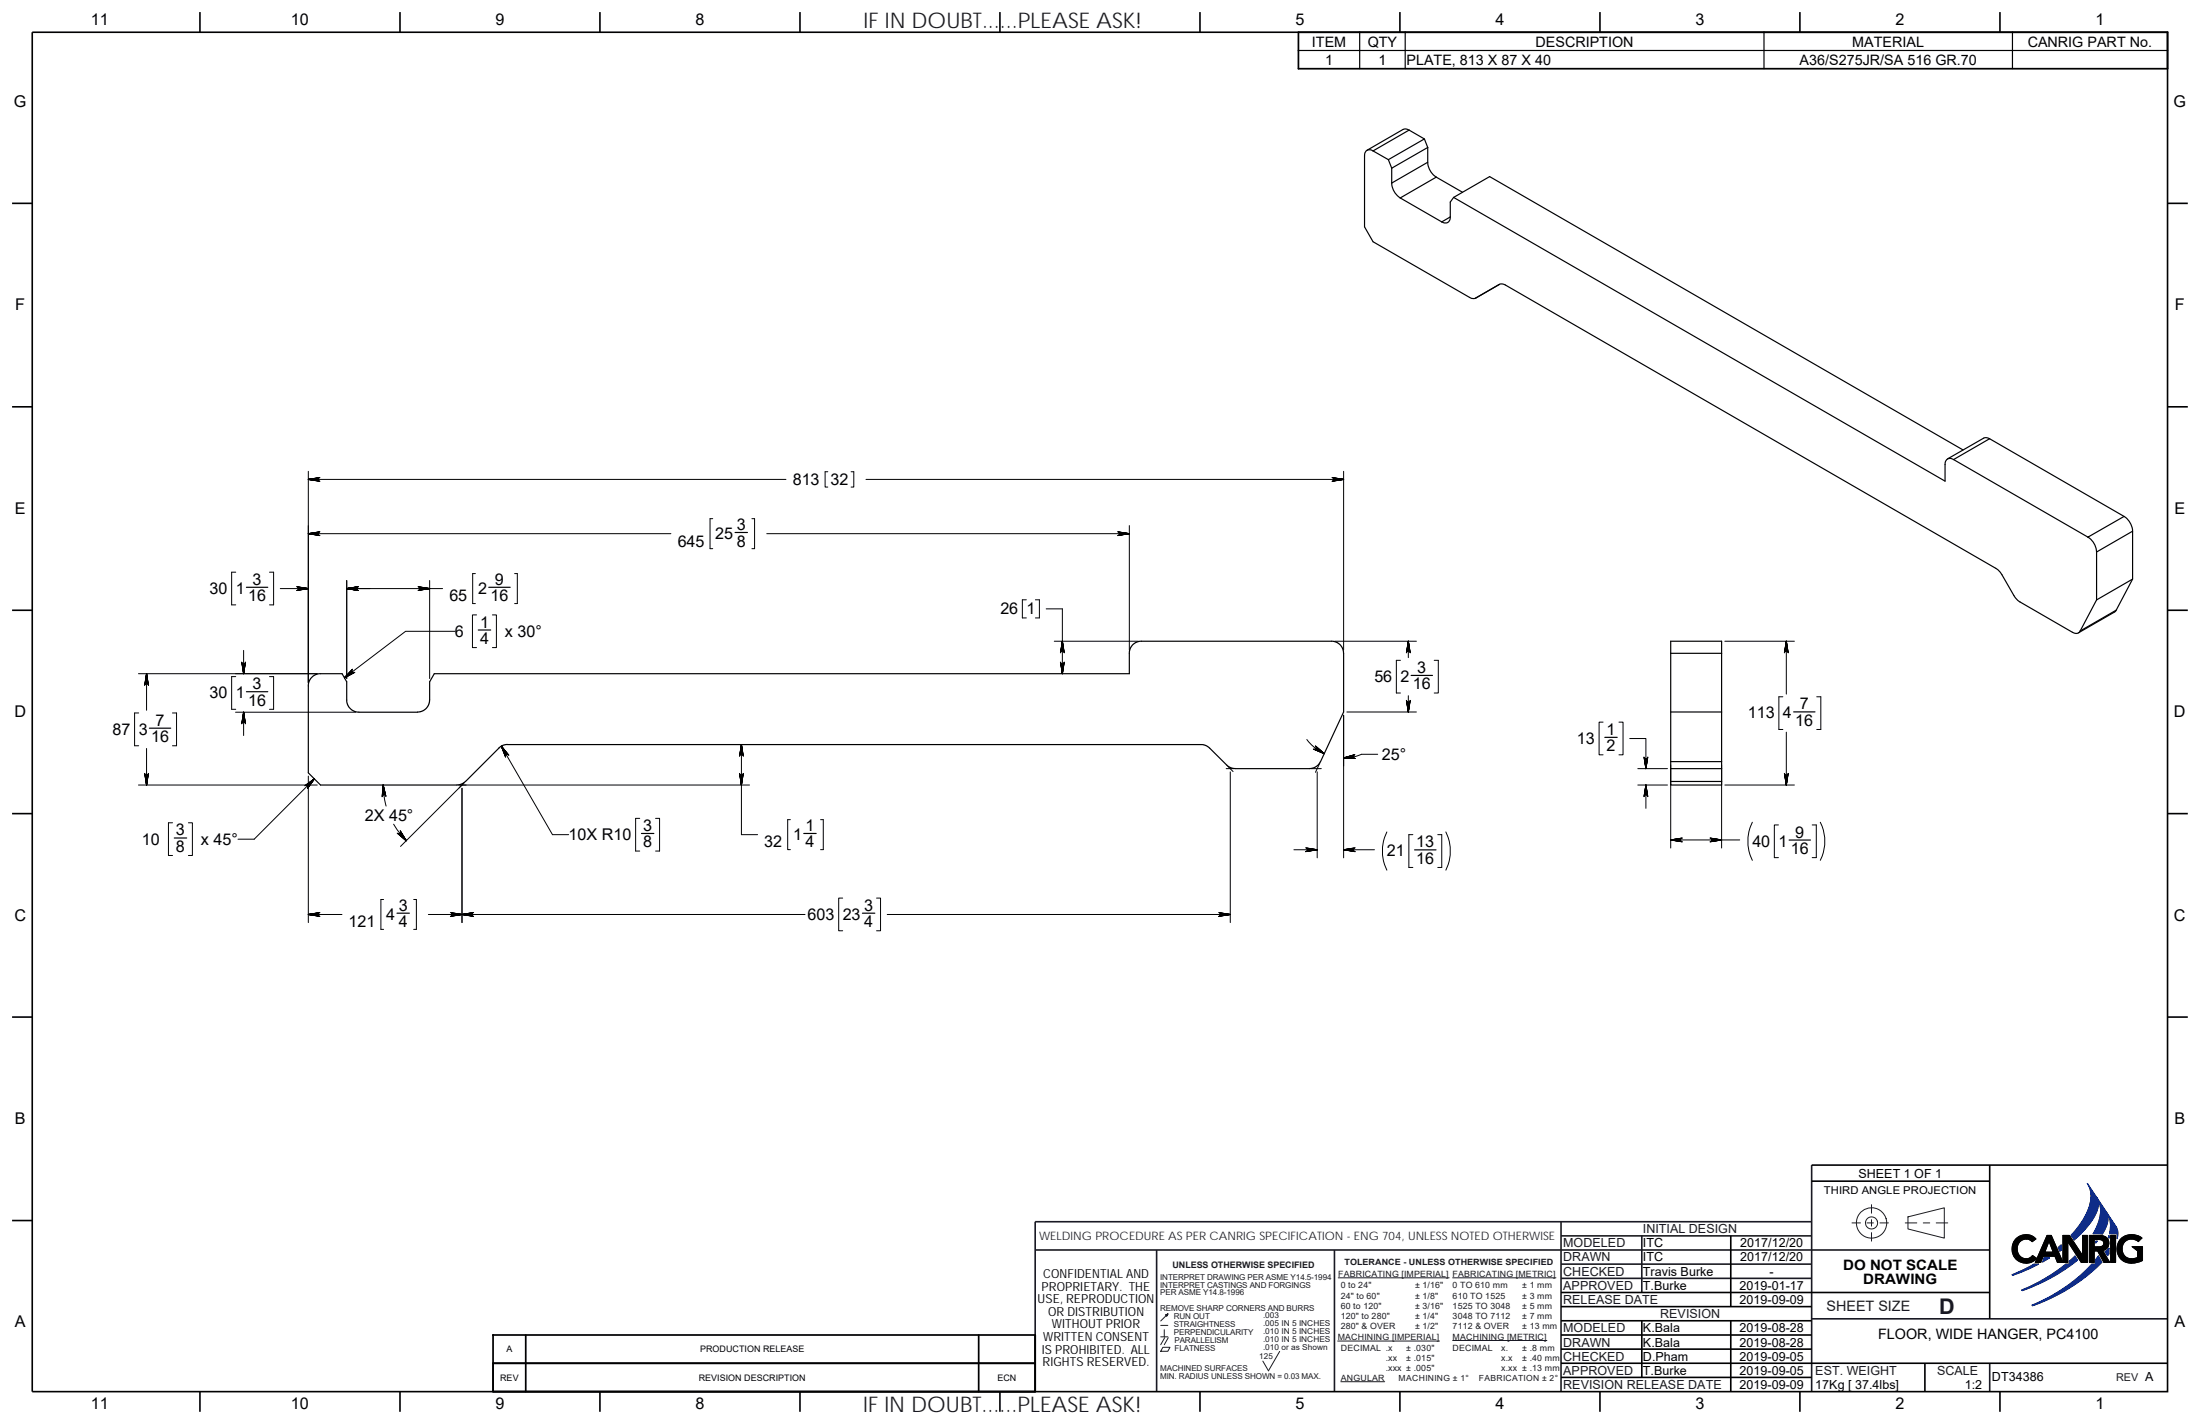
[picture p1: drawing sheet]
<svg xmlns="http://www.w3.org/2000/svg" width="432mm" height="279mm" viewBox="0 0 432 279" stroke-linecap="round" stroke-linejoin="round" font-family="sans-serif">
<path d="M306.4 239.7v33.3M355.6 239.7h-152.4v33.3M355.6 228.6v44.4M203.2 245.3h187.3M227 245.3v27.7M261.9 245.3v27.7M306.4 248h49.2M306.4 242.5h49.2M306.4 250.8h49.2M322.2 242.5v11.1M355.6 258.8h69.8M390.5 267.5v5.5" fill="none" stroke="#191924" stroke-width=".32"/>
<g fill="none" stroke="#000" stroke-width=".32">
<path d="M6.3 6.3h419.1v266.7h-419.1zM39.2 2.4v3.9M78.5 2.4v3.9M117.8 2.4v3.9M157 2.4v3.9M196.3 2.4v3.9M235.5 2.4v3.9M274.8 2.4v3.9M314 2.4v3.9M353.3 2.4v3.9M392.5 2.4v3.9M2.4 39.9h3.9"/>
<path d="M425.4 39.9h4M2.4 79.8h3.9M425.4 79.8h4M2.4 119.7h3.9M425.4 119.7h4M6.3 139.7h.1M425.4 139.7h.1M2.4 159.6h3.9M425.4 159.6h4M2.4 199.6h3.9M425.4 199.6h4M2.4 239.5h3.9"/>
<path d="M355.6 228.6h69.8M355.6 231.8h34.9M390.5 228.6v30.2M425.4 239.5h4M306.4 253.6h84.1M306.4 256.4h49.2M306.4 259.1h49.2M322.2 259.1v11.2M339.7 242.5v13.9M339.7 259.1v13.9M39.2 273v4M78.5 273v4"/>
<path d="M117.8 273v4M157 273v4M196.3 273v4M235.5 273v4M274.8 273v4M306.4 270.3h49.2M306.4 267.5h119M306.4 261.9h49.2M306.4 264.7h49.2M314 273v4M353.3 273v4M377.8 267.5v5.5"/>
<path d="M392.5 273v4"/>
</g>
<g fill="none" stroke="#191924" stroke-width=".2">
<path d="M363.5 239.9h1.7M366.4 239.9h1.3M367.3 236.4v1.6M367.3 239.3v1.3M369 239.9h1.6M374 239.9h2.2M374.5 238.8l7.1-1.8v5.9l-7.1-1.8zM377.5 239.9h1.3M380 239.9h2.3M229.2 257.8l-1.4 1.4M262.7 250.7h21.7M285.1 250.7h20.3"/>
<path d="M367.3 241.9v1.6M227.8 260.1h1.4M227.8 262.3h1.4M228.2 264.4h1.4l-.4 .7h-1.4zM228.5 260.9v1.4M228.6 262.5l-.8 1.3M229.3 262.5l-.8 1.3M251.2 265.2l-2.2 3.8-1.1-1.9M262.6 263.1h19.9M263.2 271.1h8.6M285.1 263h18.5"/>
<circle cx="367.3" cy="240" r="1.19"/>
<circle cx="367.3" cy="240" r="2.98"/>
</g>
<g fill="#191924" stroke="#191924" stroke-width=".2">
<path d="M228.7 258l.5-.2z" fill-rule="evenodd"/>
<path d="M228.9 258l.3-.2z" fill-rule="evenodd"/>
<path d="M228.9 258.1l.3-.3-.2 .3z" fill-rule="evenodd"/>
<path d="M229.2 257.8l-.2 .5z" fill-rule="evenodd"/>
</g>
<path d="M409.7 232.2l1.8 2.7 .3 .7a4.5 4.5 0 0 1-1.1 3.7l-1.3 1.7-2.3 2.3-.6-.9a13.7 13.7 0 0 0 3.9-7.3 4.5 4.5 0 0 0-.7-2.9zM411.5 234.9l1.9 2.8a4 4 0 0 1-.8 4.4h-1.8a7.6 7.6 0 0 0 1.1-6.4zM413.5 238l1.9 2.7a2.77 2.77 0 0 1 .1 2.3v-.9h-1.5a5.2 5.2 0 0 0-.5-4.1zM394.9 250.1l4.3-2.1h.9l-3.3 1.6-1.8 .6zM396.8 253.1a35.2 35.2 0 0 0 8.7-5.1h.6v-.6l1.2-1 .5 .8a36.6 36.6 0 0 1-10.9 6zM398.8 256.1a32.9 32.9 0 0 0 11.8-8.1h.7a1.97 1.97 0 0 1 .6-1.6l.6 1.3a35.8 35.8 0 0 1-13.6 8.5zM401.2 246.8h1.1l-1.4 .8zM404 244.8l.6-.5v1l-.3 .2zM411.3 243.5h.3l-.3 .4zM413.2 245.6l.7-.7v1.1l-.2 .4zM413.9 242.4v.5l-.1-.1z" fill="none" stroke="#0d2b88" stroke-width=".2"/>
<g fill="#0d2b88" stroke="#0d2b88" stroke-width=".2">
<path d="M394.9 250.1l4.3-2.1h.9l-4.1 1.9-1 .3z" fill-rule="evenodd"/>
<path d="M401.2 246.8h1.1l-1.4 .8z" fill-rule="evenodd"/>
<path d="M404.1 244.6l.5-.3v1l-.3 .2-.3-.7z" fill-rule="evenodd"/>
<path d="M409.7 232.2l1.9 2.8a3.5 3.5 0 0 1-.5 3.7l-1.9 2.5-2.1 2.1-.6-.9a13.9 13.9 0 0 0 3.9-7.2 4.5 4.5 0 0 0-.7-3z" fill-rule="evenodd"/>
<path d="M411.6 235l1.8 2.7a4.2 4.2 0 0 1-.8 4.4h-1.8a7.7 7.7 0 0 0 1.2-6.3z" fill-rule="evenodd"/>
<path d="M413.5 238l1.8 2.7a2.99 2.99 0 0 1 .2 2.3v-.9h-1.5a5.1 5.1 0 0 0-.5-4.1z" fill-rule="evenodd"/>
<path d="M411.3 243.5h.3l-.3 .4z" fill-rule="evenodd"/>
<path d="M413.9 242.4v.5l-.1-.1z" fill-rule="evenodd"/>
<path d="M413.2 245.6l.7-.7v1.1l-.2 .4z" fill-rule="evenodd"/>
<path d="M396.8 253.1l2.3-1 2.5-1.4 3.9-2.7h.6v-.6l1.2-1 .5 .8a37 37 0 0 1-10.9 6z" fill-rule="evenodd"/>
<path d="M398.8 256.1l2.6-1.2 2.3-1.3a27.7 27.7 0 0 0 5.4-4l1.5-1.6h.7v-.9l.6-.7 .6 1.3a35.8 35.8 0 0 1-13.6 8.5z" fill-rule="evenodd"/>
</g>
<g fill="none" stroke="#000" stroke-width=".2">
<path d="M60.5 94.1h93.8M60.5 92.5v41.4M162.5 92.6h-.6v3h.6M167 92.6h.6v3h-.6M170 94.1h93.7M263.7 92.5v35.1M46.3 112.3h-.8v6.4h.8M52.9 112.3h.8v6.4h-.8M55 115.5h5.5M60.5 104.7h71.2M68.1 115.5h18.8M68.1 113.9v19.2"/>
<path d="M84.3 113.9v19.2M93.3 112.5h-.5v5.9h.5M101 112.5h.5v5.9h-.5M139.9 101.8h-.5v5.9h.5M147.6 101.8h.5v5.9h-.5M150.5 104.7h71.2M201.4 117.7h-.7v3.5h.7M203.2 117.7h.8v3.5h-.8M205.3 119.5h3.2v12.7M221.7 103.1v24.5M27.2 132.2h35.1M27.2 139.9h-.8v6.4h.8"/>
<path d="M28.8 132.2v7.2M33.8 139.9h.8v6.4h-.8M46.2 139.7h23.6M46.3 132.8h-.8v6.4h.8M47.8 139.7v4.6M47.8 127.6v4.6M52.9 132.8h.8v6.4h-.8M89.3 123.9h-9.7l-12 9.1M93.5 120.6h-.8v6.5h.8M96.6 120.6h.8v6.5h-.8M206.9 125.8h16.5M262 125.8h16"/>
<path d="M264.4 139.7h13.6M274.9 129.6h-.8v6.4h.8M276.4 136.5v3.2M276.4 125.8v3.2M281.5 129.6h.8v6.4h-.8M338.5 125.8h13.7M349.9 136.7h-.8v6.4h.8M350.6 125.8v10.4M356.6 136.7h.8v6.4h-.8M27.2 154h35.1M28.8 146.9v7.1M60.5 152.3v28.7"/>
<path d="M61.7 152.8l-11.8 11.9h-3.2M75.2 154l.2 2.1 .4 2.1M90 154h57.1M90.7 154.7v26.3M90.9 153.8l-12.3 12.3M91.1 153.5l-1 1.1M98.4 146.4l10 17.4h3.2M145.5 146.1v17.7h3.2M240.7 150.8h1.4M241 150.3l1 1.1M241.5 151.4v29.6M256.5 145.1a8.8 8.8 0 0 0 3.4 2.8"/>
<path d="M257.3 150.8h2M258.5 151.4v16.9M259 149.7l-.8 1.8M263.7 140.3v28M270.4 148h-3.2l-1.4 .5-2.1 .2M314.6 141.7h-.7v6.4h.7M317.8 141.7h.8v6.4h-.8M319.9 144.9h3.1v5.9M321.5 154h5.8M321.5 150.8h5.8M323 154v4.6M327.9 150.1v16.3"/>
<path d="M337.9 150.1v16.3M338.5 154h13.7M350.6 143.7v10.3M33.9 161.4h-.8v6.5h.8M37 161.4h.8v6.5h-.8M60.5 179.4h6.6M75.3 176.5h-.5v5.9h.5M77.3 161.7l1.1 1.7 1.3 1.6M81.2 176.5h.5v5.9h-.5M84.1 179.4h73.9M125.6 160.6h-.8v6.4h.8M128.7 160.6h.8v6.4h-.8"/>
<path d="M155.1 160.8h-.5v5.9h.5M161.1 160.8h.5v5.9h-.5M165.4 176.2h-.8v6.4h.8M172 176.2h.8v6.4h-.8M174.1 179.4h67.4M254 166.7h4.5M263.7 166.7h6.1M272.2 163.2a8.4 8.4 0 0 0 0 7.5M277.3 163.8h-.8v6.4h.8M282.2 163.8h.8v6.4h-.8M283.8 163.2a8.4 8.4 0 0 1 0 7.5M327.9 164.8h13.6"/>
<path d="M343.9 161.3a8.4 8.4 0 0 0 0 7.5M349.1 161.9h-.8v6.4h.8M355.7 161.9h.8v6.4h-.8M357.3 161.3a8.2 8.2 0 0 1 0 7.5M395.5 243.3a2.95 2.95 0 0 1 2.9-1l.6 .3 .6 .5-.7 .5-.7-.4h-.9l-.6 .2-.5 .5a2.2 2.2 0 0 0 0 2.3l.5 .5 .6 .3 1-.1 .6-.6 .8 .6a2.72 2.72 0 0 1-3.1 .7 2.72 2.72 0 0 1-1.7-2.6l.1-.7zM401.8 242.4h.8l2.3 5.3v-5.3h1.3l2.5 3.9v-3.9h1v5.3h-1.2l-2.6-4.1-.1 4.1h-2l-.5-1.2h-2.3l-.5 1.2h-1zM402.2 243.5l.8 2.2h-1.7zM410.1 242.4h2.5l.6 .2 .4 .4 .3 .6-.1 1-.5 .5-.6 .3 1.4 2.3h-1.2l-1.2-2.3h-.7v2.3h-.9zM411 243.2l1.6 .2 .3 .4-.1 .5-.6 .3h-1.2zM415.2 242.4h-.9v5.3h.9M415.2 242.4v5.3M419.7 243.6a2.01 2.01 0 0 0-2.1-.4l-.7 .6a2.14 2.14 0 0 0 0 2.5l.5 .4 .5 .3h.8l.8-.3 .1-1.3-1.1-.8h2"/>
<path d="M420.4 242.9a2.93 2.93 0 0 0-3.7-.2 2.93 2.93 0 0 0-.9 3.6l.7 1a2.66 2.66 0 0 0 1.9 .5l1.3-.1 .8-.4"/>
</g>
<g fill="#000" stroke="#000" stroke-width=".2">
<path d="M88.4 179l2.3 .4zM239.2 179l2.3 .4zM256.2 166.3l2.3 .4zM263.7 166.7l2.3-.4z"/>
<path d="M60.5 94.1l2.3-.4z" fill-rule="evenodd"/>
<path d="M60.5 94.1l2.2-.4z" fill-rule="evenodd"/>
<path d="M60.5 94.1l2.1-.3z" fill-rule="evenodd"/>
<path d="M60.5 94.1l2-.2-.1 .1z" fill-rule="evenodd"/>
<path d="M60.5 94.1l1.9-.1v.1z" fill-rule="evenodd"/>
<path d="M60.5 94.1h1.9l.1 .2z" fill-rule="evenodd"/>
<path d="M60.5 94.1l2.1 .2z" fill-rule="evenodd"/>
<path d="M60.5 94.1l2.2 .3z" fill-rule="evenodd"/>
<path d="M60.5 94.1l2.3 .3z" fill-rule="evenodd"/>
<path d="M261.4 94.4l2.3-.3z" fill-rule="evenodd"/>
<path d="M261.6 94.4l2.1-.3z" fill-rule="evenodd"/>
<path d="M261.7 94.3l2-.2z" fill-rule="evenodd"/>
<path d="M261.8 94.1h1.9l-2 .2z" fill-rule="evenodd"/>
<path d="M261.8 94l1.9 .1h-1.9z" fill-rule="evenodd"/>
<path d="M261.7 93.9l2 .2-1.9-.1z" fill-rule="evenodd"/>
<path d="M261.7 93.8l2 .3z" fill-rule="evenodd"/>
<path d="M261.6 93.7l2.1 .4z" fill-rule="evenodd"/>
<path d="M261.4 93.7l2.3 .4z" fill-rule="evenodd"/>
<path d="M58.2 115.1l2.3 .4z" fill-rule="evenodd"/>
<path d="M58.4 115.1l2.1 .4z" fill-rule="evenodd"/>
<path d="M58.5 115.2l2 .3z" fill-rule="evenodd"/>
<path d="M58.5 115.3l2 .2-1.9-.1z" fill-rule="evenodd"/>
<path d="M58.6 115.4l1.9 .1h-1.9z" fill-rule="evenodd"/>
<path d="M58.6 115.5h1.9l-2 .2z" fill-rule="evenodd"/>
<path d="M58.5 115.7l2-.2-2 .3z" fill-rule="evenodd"/>
<path d="M58.4 115.8l2.1-.3z" fill-rule="evenodd"/>
<path d="M58.2 115.9l2.3-.4z" fill-rule="evenodd"/>
<path d="M60.5 104.7l2.3-.4z" fill-rule="evenodd"/>
<path d="M60.5 104.7l2.2-.3z" fill-rule="evenodd"/>
<path d="M60.5 104.7l2.1-.3z" fill-rule="evenodd"/>
<path d="M60.5 104.7l2-.2-.1 .1z" fill-rule="evenodd"/>
<path d="M60.5 104.7l1.9-.1v.2z" fill-rule="evenodd"/>
<path d="M60.5 104.7l1.9 .1 .1 .1z" fill-rule="evenodd"/>
<path d="M60.5 104.7l2.1 .3z" fill-rule="evenodd"/>
<path d="M60.5 104.7l2.2 .4z" fill-rule="evenodd"/>
<path d="M60.5 104.7l2.3 .4z" fill-rule="evenodd"/>
<path d="M68.1 115.5l2.2 .4z" fill-rule="evenodd"/>
<path d="M68.1 115.5l2.1 .3z" fill-rule="evenodd"/>
<path d="M68.1 115.5l2 .3z" fill-rule="evenodd"/>
<path d="M68.1 115.5h1.9v.2z" fill-rule="evenodd"/>
<path d="M68.1 115.5l1.9-.1v.1z" fill-rule="evenodd"/>
<path d="M68.1 115.5l1.9-.2v.1z" fill-rule="evenodd"/>
<path d="M68.1 115.5l2-.3z" fill-rule="evenodd"/>
<path d="M68.1 115.5l2.1-.4z" fill-rule="evenodd"/>
<path d="M68.1 115.5l2.2-.4z" fill-rule="evenodd"/>
<path d="M68.1 115.5l2.2-.4z" fill-rule="evenodd"/>
<path d="M68.1 115.5l2.1-.4z" fill-rule="evenodd"/>
<path d="M68.1 115.5l2-.3z" fill-rule="evenodd"/>
<path d="M68.1 115.5l1.9-.2v.1z" fill-rule="evenodd"/>
<path d="M68.1 115.5l1.9-.1v.1z" fill-rule="evenodd"/>
<path d="M68.1 115.5h1.9v.2z" fill-rule="evenodd"/>
<path d="M68.1 115.5l2 .3z" fill-rule="evenodd"/>
<path d="M68.1 115.5l2.1 .3z" fill-rule="evenodd"/>
<path d="M68.1 115.5l2.2 .4z" fill-rule="evenodd"/>
<path d="M82 115.9l2.3-.4z" fill-rule="evenodd"/>
<path d="M82.2 115.8l2.1-.3z" fill-rule="evenodd"/>
<path d="M82.4 115.7l1.9-.2-2 .3z" fill-rule="evenodd"/>
<path d="M82.4 115.5h1.9l-1.9 .2z" fill-rule="evenodd"/>
<path d="M82.4 115.4l1.9 .1h-1.9z" fill-rule="evenodd"/>
<path d="M82.4 115.3l1.9 .2-1.9-.1z" fill-rule="evenodd"/>
<path d="M82.3 115.2l2 .3z" fill-rule="evenodd"/>
<path d="M82.2 115.1l2.1 .4z" fill-rule="evenodd"/>
<path d="M82 115.1l2.3 .4z" fill-rule="evenodd"/>
<path d="M219.4 105.1l2.3-.4z" fill-rule="evenodd"/>
<path d="M219.5 105.1l2.2-.4z" fill-rule="evenodd"/>
<path d="M219.7 104.9l2-.2-2.1 .3z" fill-rule="evenodd"/>
<path d="M219.7 104.8l2-.1-2 .2z" fill-rule="evenodd"/>
<path d="M219.7 104.6l2 .1-2 .1z" fill-rule="evenodd"/>
<path d="M219.7 104.5l2 .2-2-.1z" fill-rule="evenodd"/>
<path d="M219.6 104.4l2.1 .3z" fill-rule="evenodd"/>
<path d="M219.5 104.4l2.2 .3z" fill-rule="evenodd"/>
<path d="M219.4 104.3l2.3 .4z" fill-rule="evenodd"/>
<path d="M28.8 132.2l.3 2.3z" fill-rule="evenodd"/>
<path d="M28.8 132.2l.3 2.1z" fill-rule="evenodd"/>
<path d="M28.8 132.2l.2 2z" fill-rule="evenodd"/>
<path d="M28.8 132.2l.2 2-.2-.1z" fill-rule="evenodd"/>
<path d="M28.8 132.2v1.9h-.1z" fill-rule="evenodd"/>
<path d="M28.8 132.2l-.1 1.9-.1 .1z" fill-rule="evenodd"/>
<path d="M28.8 132.2l-.3 2z" fill-rule="evenodd"/>
<path d="M28.8 132.2l-.4 2.1z" fill-rule="evenodd"/>
<path d="M28.8 132.2l-.4 2.3z" fill-rule="evenodd"/>
<path d="M47.8 139.7l-.4 2.3z" fill-rule="evenodd"/>
<path d="M47.8 139.7l-.3 2.2z" fill-rule="evenodd"/>
<path d="M47.8 139.7l-.3 2.1z" fill-rule="evenodd"/>
<path d="M47.8 139.7v2h-.2z" fill-rule="evenodd"/>
<path d="M47.8 139.7l.1 2h-.1z" fill-rule="evenodd"/>
<path d="M47.8 139.7l.2 2h-.1z" fill-rule="evenodd"/>
<path d="M47.8 139.7l.3 2.1z" fill-rule="evenodd"/>
<path d="M47.8 139.7l.4 2.2z" fill-rule="evenodd"/>
<path d="M47.8 139.7l.4 2.3z" fill-rule="evenodd"/>
<path d="M47.4 129.9l.4 2.3z" fill-rule="evenodd"/>
<path d="M47.5 130l.3 2.2z" fill-rule="evenodd"/>
<path d="M47.5 130.1l.3 2.1z" fill-rule="evenodd"/>
<path d="M47.6 130.2l.2 .1v1.9z" fill-rule="evenodd"/>
<path d="M47.8 130.3h.1l-.1 1.9z" fill-rule="evenodd"/>
<path d="M47.9 130.3l.1-.1-.2 2z" fill-rule="evenodd"/>
<path d="M48.1 130.1l-.3 2.1z" fill-rule="evenodd"/>
<path d="M48.2 130l-.4 2.2z" fill-rule="evenodd"/>
<path d="M48.2 129.9l-.4 2.3z" fill-rule="evenodd"/>
<path d="M69.2 131.3l-1.6 1.7z" fill-rule="evenodd"/>
<path d="M69.1 131.4l-1.5 1.6z" fill-rule="evenodd"/>
<path d="M69.1 131.5l-1.5 1.5z" fill-rule="evenodd"/>
<path d="M67.6 133l1.5-1.3z" fill-rule="evenodd"/>
<path d="M67.6 133l1.5-1.2 .1 .1z" fill-rule="evenodd"/>
<path d="M67.6 133l1.6-1.1h.1z" fill-rule="evenodd"/>
<path d="M67.6 133l1.7-1.1 .1 .1z" fill-rule="evenodd"/>
<path d="M67.6 133l1.9-1z" fill-rule="evenodd"/>
<path d="M67.6 133l2.1-1.1z" fill-rule="evenodd"/>
<path d="M208.5 125.8l-.4 2.3z" fill-rule="evenodd"/>
<path d="M208.5 125.8l-.3 2.2z" fill-rule="evenodd"/>
<path d="M208.5 125.8l-.3 2.1z" fill-rule="evenodd"/>
<path d="M208.5 125.8l-.1 1.9-.1 .1z" fill-rule="evenodd"/>
<path d="M208.5 125.8l.1 1.9h-.2z" fill-rule="evenodd"/>
<path d="M208.5 125.8l.2 2-.1-.1z" fill-rule="evenodd"/>
<path d="M208.5 125.8l.3 2.1z" fill-rule="evenodd"/>
<path d="M208.5 125.8l.4 2.2z" fill-rule="evenodd"/>
<path d="M208.5 125.8l.4 2.3z" fill-rule="evenodd"/>
<path d="M208.1 129.9l.4 2.3z" fill-rule="evenodd"/>
<path d="M208.2 130l.3 2.2z" fill-rule="evenodd"/>
<path d="M208.2 130.1l.3 2.1z" fill-rule="evenodd"/>
<path d="M208.3 130.2l.1 .1 .1 1.9z" fill-rule="evenodd"/>
<path d="M208.4 130.3h.2l-.1 1.9z" fill-rule="evenodd"/>
<path d="M208.6 130.3l.1-.1-.2 2z" fill-rule="evenodd"/>
<path d="M208.7 130.2l.1-.1-.3 2.1z" fill-rule="evenodd"/>
<path d="M208.9 130l-.4 2.2z" fill-rule="evenodd"/>
<path d="M208.9 129.9l-.4 2.3z" fill-rule="evenodd"/>
<path d="M276.4 125.8l-.4 2.3z" fill-rule="evenodd"/>
<path d="M276.4 125.8l-.3 2.2z" fill-rule="evenodd"/>
<path d="M276.4 125.8l-.3 2.1z" fill-rule="evenodd"/>
<path d="M276.4 125.8v1.9l-.2 .1z" fill-rule="evenodd"/>
<path d="M276.4 125.8l.1 1.9h-.1z" fill-rule="evenodd"/>
<path d="M276.4 125.8l.2 2-.1-.1z" fill-rule="evenodd"/>
<path d="M276.4 125.8l.3 2.1z" fill-rule="evenodd"/>
<path d="M276.4 125.8l.4 2.2z" fill-rule="evenodd"/>
<path d="M276.4 125.8l.4 2.3z" fill-rule="evenodd"/>
<path d="M276.8 137.4l-.4 2.3z" fill-rule="evenodd"/>
<path d="M276.8 137.5l-.4 2.2z" fill-rule="evenodd"/>
<path d="M276.7 137.6l-.3 2.1z" fill-rule="evenodd"/>
<path d="M276.5 137.8l.1-.1-.2 2z" fill-rule="evenodd"/>
<path d="M276.4 137.8h.1l-.1 1.9z" fill-rule="evenodd"/>
<path d="M276.2 137.7l.2 .1v1.9z" fill-rule="evenodd"/>
<path d="M276.1 137.6l.3 2.1z" fill-rule="evenodd"/>
<path d="M276.1 137.5l.3 2.2z" fill-rule="evenodd"/>
<path d="M276 137.4l.4 2.3z" fill-rule="evenodd"/>
<path d="M350.6 125.8l.4 2.3z" fill-rule="evenodd"/>
<path d="M350.6 125.8l.3 2.2z" fill-rule="evenodd"/>
<path d="M350.6 125.8l.3 2.1z" fill-rule="evenodd"/>
<path d="M350.6 125.8l.2 2-.1-.1z" fill-rule="evenodd"/>
<path d="M350.6 125.8l.1 1.9h-.2z" fill-rule="evenodd"/>
<path d="M350.6 125.8l-.1 1.9-.1 .1z" fill-rule="evenodd"/>
<path d="M350.6 125.8l-.3 2.1z" fill-rule="evenodd"/>
<path d="M350.6 125.8l-.3 2.2z" fill-rule="evenodd"/>
<path d="M350.6 125.8l-.4 2.3z" fill-rule="evenodd"/>
<path d="M28.4 151.7l.4 2.3z" fill-rule="evenodd"/>
<path d="M28.4 151.8l.4 2.2z" fill-rule="evenodd"/>
<path d="M28.5 152l.3 2z" fill-rule="evenodd"/>
<path d="M28.6 152l.1 .1 .1 1.9z" fill-rule="evenodd"/>
<path d="M28.7 152.1h.1v1.9z" fill-rule="evenodd"/>
<path d="M28.8 152.1l.2-.1-.2 2z" fill-rule="evenodd"/>
<path d="M29 152l-.2 2z" fill-rule="evenodd"/>
<path d="M29.1 151.8l-.3 2.2z" fill-rule="evenodd"/>
<path d="M29.1 151.7l-.3 2.3z" fill-rule="evenodd"/>
<path d="M59.8 154.2l1.9-1.4z" fill-rule="evenodd"/>
<path d="M59.9 154.1l1.8-1.3z" fill-rule="evenodd"/>
<path d="M60 154.1l1.7-1.3z" fill-rule="evenodd"/>
<path d="M60.2 154.1l1.5-1.3-1.4 1.4z" fill-rule="evenodd"/>
<path d="M60.3 154.2l1.4-1.4-1.3 1.4z" fill-rule="evenodd"/>
<path d="M61.7 152.8l-1.3 1.5v-.1z" fill-rule="evenodd"/>
<path d="M61.7 152.8l-1.2 1.7z" fill-rule="evenodd"/>
<path d="M61.7 152.8l-1.3 1.8z" fill-rule="evenodd"/>
<path d="M61.7 152.8l-1.3 1.9z" fill-rule="evenodd"/>
<path d="M75.2 154l.6 2.3z" fill-rule="evenodd"/>
<path d="M75.2 154l.5 2.1z" fill-rule="evenodd"/>
<path d="M75.2 154l.4 2z" fill-rule="evenodd"/>
<path d="M75.2 154l.3 2-.1-.1z" fill-rule="evenodd"/>
<path d="M75.2 154l.2 1.9-.1 .1z" fill-rule="evenodd"/>
<path d="M75.2 154l.1 2h-.1z" fill-rule="evenodd"/>
<path d="M75.2 154l-.1 2.1z" fill-rule="evenodd"/>
<path d="M75.2 154l-.2 2.2z" fill-rule="evenodd"/>
<path d="M75.2 154l-.2 2.3z" fill-rule="evenodd"/>
<path d="M98.4 146.4l1.5 1.8z" fill-rule="evenodd"/>
<path d="M98.4 146.4l1.4 1.7z" fill-rule="evenodd"/>
<path d="M98.4 146.4l1.3 1.6z" fill-rule="evenodd"/>
<path d="M98.4 146.4l1.1 1.6h-.1z" fill-rule="evenodd"/>
<path d="M98.4 146.4l1 1.6-.1 .1z" fill-rule="evenodd"/>
<path d="M98.4 146.4l.9 1.7v.1z" fill-rule="evenodd"/>
<path d="M98.4 146.4l.8 1.9z" fill-rule="evenodd"/>
<path d="M98.4 146.4l.8 2z" fill-rule="evenodd"/>
<path d="M98.4 146.4l.8 2.2z" fill-rule="evenodd"/>
<path d="M145.1 151.7l.4 2.3z" fill-rule="evenodd"/>
<path d="M145.2 151.8l.3 2.2z" fill-rule="evenodd"/>
<path d="M145.2 152l.3 2z" fill-rule="evenodd"/>
<path d="M145.3 152l.2 .1v1.9z" fill-rule="evenodd"/>
<path d="M145.5 152.1h.1l-.1 1.9z" fill-rule="evenodd"/>
<path d="M145.6 152.1l.1-.1-.2 2z" fill-rule="evenodd"/>
<path d="M145.7 152h.1l-.3 2z" fill-rule="evenodd"/>
<path d="M145.9 151.8l-.4 2.2z" fill-rule="evenodd"/>
<path d="M145.9 151.7l-.4 2.3z" fill-rule="evenodd"/>
<path d="M145.5 146.1l.4 2.3z" fill-rule="evenodd"/>
<path d="M145.5 146.1l.4 2.2z" fill-rule="evenodd"/>
<path d="M145.5 146.1l.3 2z" fill-rule="evenodd"/>
<path d="M145.5 146.1l.2 2-.1-.1z" fill-rule="evenodd"/>
<path d="M145.5 146.1l.1 1.9h-.1z" fill-rule="evenodd"/>
<path d="M145.5 146.1v1.9l-.2 .1z" fill-rule="evenodd"/>
<path d="M145.5 146.1l-.3 2z" fill-rule="evenodd"/>
<path d="M145.5 146.1l-.3 2.2z" fill-rule="evenodd"/>
<path d="M145.5 146.1l-.4 2.3z" fill-rule="evenodd"/>
<path d="M257.8 147l2.1 .9z" fill-rule="evenodd"/>
<path d="M257.9 147l2 .9z" fill-rule="evenodd"/>
<path d="M258 147l1.9 .9z" fill-rule="evenodd"/>
<path d="M258.1 147l.1-.1 1.7 1z" fill-rule="evenodd"/>
<path d="M258.3 146.8l1.6 1.1-1.7-1z" fill-rule="evenodd"/>
<path d="M258.3 146.7l1.6 1.2-1.6-1.1z" fill-rule="evenodd"/>
<path d="M258.3 146.6l1.6 1.3z" fill-rule="evenodd"/>
<path d="M258.3 146.4l1.6 1.5z" fill-rule="evenodd"/>
<path d="M258.2 146.3l1.7 1.6z" fill-rule="evenodd"/>
<path d="M263.7 148.7l2.2-.6z" fill-rule="evenodd"/>
<path d="M263.7 148.7l2.1-.6z" fill-rule="evenodd"/>
<path d="M263.7 148.7l2-.5z" fill-rule="evenodd"/>
<path d="M263.7 148.7l2-.4-.1 .1z" fill-rule="evenodd"/>
<path d="M263.7 148.7l1.9-.3v.1z" fill-rule="evenodd"/>
<path d="M263.7 148.7l1.9-.2 .1 .2z" fill-rule="evenodd"/>
<path d="M263.7 148.7h2.1z" fill-rule="evenodd"/>
<path d="M263.7 148.7l2.2 .1z" fill-rule="evenodd"/>
<path d="M263.7 148.7l2.3 .1z" fill-rule="evenodd"/>
<path d="M323 154l.4 2.3z" fill-rule="evenodd"/>
<path d="M323 154l.4 2.2z" fill-rule="evenodd"/>
<path d="M323 154l.3 2.1z" fill-rule="evenodd"/>
<path d="M323 154l.2 2h-.1z" fill-rule="evenodd"/>
<path d="M323 154l.1 2h-.1z" fill-rule="evenodd"/>
<path d="M323 154v2h-.1z" fill-rule="evenodd"/>
<path d="M323 154l-.2 2.1z" fill-rule="evenodd"/>
<path d="M323 154l-.3 2.2z" fill-rule="evenodd"/>
<path d="M323 154l-.3 2.3z" fill-rule="evenodd"/>
<path d="M322.7 148.5l.3 2.3z" fill-rule="evenodd"/>
<path d="M322.7 148.7l.3 2.1z" fill-rule="evenodd"/>
<path d="M322.8 148.8l.2 2z" fill-rule="evenodd"/>
<path d="M322.9 148.8l.1 .1v1.9z" fill-rule="evenodd"/>
<path d="M323 148.9h.1l-.1 1.9z" fill-rule="evenodd"/>
<path d="M323.1 148.9l.1-.1-.2 2z" fill-rule="evenodd"/>
<path d="M323.3 148.8l-.3 2z" fill-rule="evenodd"/>
<path d="M323.4 148.7l-.4 2.1z" fill-rule="evenodd"/>
<path d="M323.4 148.5l-.4 2.3z" fill-rule="evenodd"/>
<path d="M350.2 151.7l.4 2.3z" fill-rule="evenodd"/>
<path d="M350.3 151.8l.3 2.2z" fill-rule="evenodd"/>
<path d="M350.3 152l.3 2z" fill-rule="evenodd"/>
<path d="M350.4 152l.1 .1 .1 1.9z" fill-rule="evenodd"/>
<path d="M350.5 152.1h.2l-.1 1.9z" fill-rule="evenodd"/>
<path d="M350.7 152.1l.1-.1-.2 2z" fill-rule="evenodd"/>
<path d="M350.8 152h.1l-.3 2z" fill-rule="evenodd"/>
<path d="M350.9 151.8l-.3 2.2z" fill-rule="evenodd"/>
<path d="M351 151.7l-.4 2.3z" fill-rule="evenodd"/>
<path d="M60.5 179.4l2.3 .4z" fill-rule="evenodd"/>
<path d="M60.5 179.4l2.2 .4z" fill-rule="evenodd"/>
<path d="M60.5 179.4l2.1 .3z" fill-rule="evenodd"/>
<path d="M60.5 179.4l1.9 .1 .1 .1z" fill-rule="evenodd"/>
<path d="M60.5 179.4h1.9v.1z" fill-rule="evenodd"/>
<path d="M60.5 179.4l2-.2-.1 .2z" fill-rule="evenodd"/>
<path d="M60.5 179.4l2.1-.3z" fill-rule="evenodd"/>
<path d="M60.5 179.4l2.2-.3z" fill-rule="evenodd"/>
<path d="M60.5 179.4l2.3-.4z" fill-rule="evenodd"/>
<path d="M78 163.5l1.7 1.5z" fill-rule="evenodd"/>
<path d="M78.1 163.5l1.6 1.5z" fill-rule="evenodd"/>
<path d="M78.2 163.6l1.5 1.4z" fill-rule="evenodd"/>
<path d="M78.3 163.6l.1-.1 1.3 1.5z" fill-rule="evenodd"/>
<path d="M78.5 163.4l1.2 1.6-1.3-1.5z" fill-rule="evenodd"/>
<path d="M78.6 163.3l1.1 1.7-1.2-1.6z" fill-rule="evenodd"/>
<path d="M78.6 163.2l1.1 1.8z" fill-rule="evenodd"/>
<path d="M78.6 163.1l1.1 1.9z" fill-rule="evenodd"/>
<path d="M78.5 163l1.2 2z" fill-rule="evenodd"/>
<path d="M88.5 179.1l2.2 .3z" fill-rule="evenodd"/>
<path d="M88.6 179.1l2.1 .3z" fill-rule="evenodd"/>
<path d="M88.7 179.2l2 .2h-1.9z" fill-rule="evenodd"/>
<path d="M88.8 179.4h1.9l-1.9 .1z" fill-rule="evenodd"/>
<path d="M88.8 179.5l1.9-.1-2 .2z" fill-rule="evenodd"/>
<path d="M88.7 179.6l2-.2-2.1 .3z" fill-rule="evenodd"/>
<path d="M88.5 179.8l2.2-.4z" fill-rule="evenodd"/>
<path d="M88.4 179.8l2.3-.4z" fill-rule="evenodd"/>
<path d="M90.7 179.4l2.3-.4z" fill-rule="evenodd"/>
<path d="M90.7 179.4l2.1-.3z" fill-rule="evenodd"/>
<path d="M90.7 179.4l2-.3z" fill-rule="evenodd"/>
<path d="M90.7 179.4l1.9-.2v.2z" fill-rule="evenodd"/>
<path d="M90.7 179.4h1.9v.1z" fill-rule="evenodd"/>
<path d="M90.7 179.4l1.9 .1v.1z" fill-rule="evenodd"/>
<path d="M90.7 179.4l2 .3z" fill-rule="evenodd"/>
<path d="M90.7 179.4l2.1 .4z" fill-rule="evenodd"/>
<path d="M90.7 179.4l2.3 .4z" fill-rule="evenodd"/>
<path d="M239.2 179.8l2.3-.4z" fill-rule="evenodd"/>
<path d="M239.3 179.8l2.2-.4z" fill-rule="evenodd"/>
<path d="M239.5 179.6l2-.2-2.1 .3z" fill-rule="evenodd"/>
<path d="M239.5 179.5l2-.1-2 .2z" fill-rule="evenodd"/>
<path d="M239.5 179.4h2l-2 .1z" fill-rule="evenodd"/>
<path d="M239.5 179.2l2 .2h-2z" fill-rule="evenodd"/>
<path d="M239.4 179.1l2.1 .3z" fill-rule="evenodd"/>
<path d="M239.3 179.1l2.2 .3z" fill-rule="evenodd"/>
<path d="M256.4 166.4l2.1 .3z" fill-rule="evenodd"/>
<path d="M256.5 166.4l2 .3z" fill-rule="evenodd"/>
<path d="M256.6 166.5l1.9 .2h-1.9z" fill-rule="evenodd"/>
<path d="M256.6 166.7h1.9l-1.9 .1z" fill-rule="evenodd"/>
<path d="M256.6 166.8l1.9-.1-1.9 .2z" fill-rule="evenodd"/>
<path d="M256.6 166.9l1.9-.2-2 .3z" fill-rule="evenodd"/>
<path d="M256.4 167.1l2.1-.4z" fill-rule="evenodd"/>
<path d="M256.2 167.1l2.3-.4z" fill-rule="evenodd"/>
<path d="M263.7 166.7l2.3 .4z" fill-rule="evenodd"/>
<path d="M263.7 166.7l2.2 .4z" fill-rule="evenodd"/>
<path d="M263.7 166.7l2.1 .3z" fill-rule="evenodd"/>
<path d="M263.7 166.7l1.9 .1 .1 .1z" fill-rule="evenodd"/>
<path d="M263.7 166.7h1.9v.1z" fill-rule="evenodd"/>
<path d="M263.7 166.7l2-.2-.1 .2z" fill-rule="evenodd"/>
<path d="M263.7 166.7l2.1-.3z" fill-rule="evenodd"/>
<path d="M263.7 166.7l2.2-.3z" fill-rule="evenodd"/>
<path d="M327.9 164.8l2.3-.4z" fill-rule="evenodd"/>
<path d="M327.9 164.8l2.2-.3z" fill-rule="evenodd"/>
<path d="M327.9 164.8l2.1-.3z" fill-rule="evenodd"/>
<path d="M327.9 164.8l2-.2-.1 .1z" fill-rule="evenodd"/>
<path d="M327.9 164.8l1.9-.1v.2z" fill-rule="evenodd"/>
<path d="M327.9 164.8l1.9 .1 .1 .1z" fill-rule="evenodd"/>
<path d="M327.9 164.8l2.1 .3z" fill-rule="evenodd"/>
<path d="M327.9 164.8l2.2 .3z" fill-rule="evenodd"/>
<path d="M327.9 164.8l2.3 .4z" fill-rule="evenodd"/>
<path d="M335.6 165.2l2.3-.4z" fill-rule="evenodd"/>
<path d="M335.7 165.1l2.2-.3z" fill-rule="evenodd"/>
<path d="M335.9 165l2-.2-2 .3z" fill-rule="evenodd"/>
<path d="M336 164.9l1.9-.1-2 .2z" fill-rule="evenodd"/>
<path d="M336 164.7l1.9 .1-1.9 .1z" fill-rule="evenodd"/>
<path d="M335.9 164.6l2 .2-1.9-.1z" fill-rule="evenodd"/>
<path d="M335.9 164.5l2 .3z" fill-rule="evenodd"/>
<path d="M335.7 164.5l2.2 .3z" fill-rule="evenodd"/>
<path d="M335.6 164.4l2.3 .4z" fill-rule="evenodd"/>
<path d="M395.8 243a2.65 2.65 0 0 1 3.8 .1l-.7 .5a1.77 1.77 0 0 0-2.3-.2 1.77 1.77 0 0 0-.6 2.2 1.66 1.66 0 0 0 1.2 1.3 1.66 1.66 0 0 0 1.7-.6l.8 .6a2.78 2.78 0 0 1-4 .1 2.78 2.78 0 0 1 .1-4z" fill-rule="evenodd"/>
<path d="M401.8 242.4l-2.3 5.3h1l.5-1.2h2.3l.5 1.2h1.1l-2.3-5.3zM402.2 243.5l.8 2.2h-1.7z" fill-rule="evenodd"/>
<path d="M404.9 242.4h1.3l2.5 3.9v-3.9h1v5.3h-1.2l-2.6-4.1-.1 4.1h-.9z" fill-rule="evenodd"/>
<path d="M411 243.2h1.3l.5 .3a.77 .77 0 0 1 0 .9 .77 .77 0 0 1-.9 .2h-.9zM410.1 242.4v5.3h.9v-2.3h.7l1.2 2.3h1.2l-1.4-2.3a1.52 1.52 0 0 0 1.2-1.9 1.52 1.52 0 0 0-1.9-1.1z" fill-rule="evenodd"/>
<path d="M414.3 242.4v5.3h.9v-5.3z" fill-rule="evenodd"/>
<path d="M416.5 242.8a3.3 3.3 0 0 1 3.9 .1l-.7 .7a1.94 1.94 0 0 0-2.6 .1 1.94 1.94 0 0 0-.2 2.6 1.94 1.94 0 0 0 2.6 .4l.1-1.3-1.1-.8h2v2.7a3.5 3.5 0 0 1-4.4-.5 2.91 2.91 0 0 1 .4-4z" fill-rule="evenodd"/>
</g>
<g fill="none" stroke="#000" stroke-width=".23">
<path d="M254.8 9.9h170.6M266.9 6.3v7.2M275.8 6.3v7.2M346.2 6.3v7.2M395 6.3v7.2M269.5 29.6a1.02 1.02 0 0 0-1.2-.1 1.02 1.02 0 0 0-.5 1.1v13.9l1.7 2.9 18.9 11 .5 .2 .7-.1M269.5 29.6l3 1.7M272.5 31.3l.7 1.7M273.2 35.9v.4a3.8 3.8 0 0 0 1.6 2.5M273.2 33v2.9M274.8 38.8l8.2 4.7M276.6 25.5l-7.1 4.1"/>
<path d="M276.6 25.5a1.16 1.16 0 0 0-1.2-.1l-7.1 4.1M276.6 25.5l3 1.8M280.2 28.9l-.6-1.6-7.1 4M280.2 28.9v2.9l.2 1a3.7 3.7 0 0 0 1.5 2M280.2 28.9l-7 4.1M280.2 31.8l-7 4.1M281.9 34.8l-7.1 4M281.9 34.8l5.1 2.9M285.3 38.7l7.1-4.1 92.9 53.7M285.3 38.7l96.5 55.7v-3.3a1.02 1.02 0 0 1 .4-1 1.02 1.02 0 0 1 1.2 .1M285.3 38.7l-.7 .9v3M284.6 42.6a1.02 1.02 0 0 1-.4 1 1.02 1.02 0 0 1-1.2-.1"/>
<path d="M284.6 42.6l-1.6 .9M289.6 58.5l4.8-2.7 .6-.1 .5 .2 96.2 55.6 1.1 1.1 2.6 4.5 .6 .7 11 6.4a.92 .92 0 0 0 1.3-.4M294.3 55.8l-4.7 2.7M383.4 90.2l26.4 15.2M390.5 86.1a1.22 1.22 0 0 0-1.2-.1l-7.1 4M390.5 86.1l26.4 15.2M390.5 86.1l-7.1 4.1M48.4 115.2h4.2M95.9 115.2h4.2M144.3 104.5h2.4M409.8 105.4l7.1-4.1 .3 .2a3.8 3.8 0 0 1 1.4 2.7l-7.1 4.1v-.4a3.7 3.7 0 0 0-1.7-2.5zM411.5 108.3v9.4"/>
<path d="M411.5 117.7l-3.2 6.1M415.4 119.7l-7.1 4.1M418.6 113.6l-3.4 6.3-7.3 4.3M418.6 104.2v9.4l-7.1 4.1M48.4 135.7h4.2M82 139.7h-11.6l-.8-.1-.7-.4-.7-1-.1-.6v-3.8l-1-1.6h-4.5l-.8 .2-.9 .8-.4 1.1v17.3l2.4 2.4h26.8l1-.2 .7-.5M82 139.7l1.1-.3 .6-.4 .4-.6 .2-1v-3.6l.9-1.6h136.5v-4.7l.7-1.1 .5-.4 .8-.2h37.9l.8 .2 .6 .4 .5 .7 .2 1.1v11.5l-4.5 9.7-.4 .7-.7 .5-1.1 .2h-14.6M93.9 123.6h2.4M277 132.5h4.2M327.9 139.7h10M327.9 128.2v21.2M327.9 128.2h10"/>
<path d="M337.9 128.2v-2.4h-10v2.4M337.9 128.2v21.2M352 139.7h4.2M29.3 142.9h4.2M237.4 146.8l-.6-.5-1-.2h-136.4l-.7 .1-.7 .5-6.6 6.6M237.4 146.8l3.7 3.6 .6 .3 .7 .1M315 144.7h2.4M327.9 150.8v2.5M327.9 149.4h10M327.9 153.3h10M327.9 149.4v1.4h10M337.9 149.4v1.4"/>
<path d="M337.9 153.3v.7h-10v-.7M337.9 150.8v2.5M34.2 164.4h2.4M77.9 179.2h2.4M125.9 163.5h2.4M157.8 163.5h2.4M169.3 179.2h2.4M277.6 166.8h4.3M351.2 164.8h4.1"/>
</g>
<path d="M254.8 6.3h170.6v7.2h-170.6zM96.8 267.5h106.4zM96.8 261.9h106.4v11.2h-106.4zM103.2 261.9v11.1M192.1 261.9v11.1M203.2 261.9v11.1h-106.4v-5.5" fill="none" stroke="#000" stroke-width=".34"/>
<g font-size="4.2" fill="#191924">
<text x="169.5" y="5.4">IF IN DOUBT......PLEASE ASK!</text>
<text x="380.6" y="257.7">D</text>
<text x="169.4" y="277">IF IN DOUBT......PLEASE ASK!</text>
</g>
<g font-size="3.2">
<text x="17.8" y="5">11</text>
<text x="57.1" y="5">10</text>
<text x="97.2" y="5">9</text>
<text x="136.5" y="5">8</text>
<text x="254.3" y="5">5</text>
<text x="293.5" y="5">4</text>
<text x="332.8" y="5">3</text>
<text x="372" y="5">2</text>
<text x="411.3" y="5">1</text>
<text x="2.7" y="21">G</text>
<text x="426.6" y="21">G</text>
<text x="3" y="60.9">F</text>
<text x="426.8" y="60.9">F</text>
<text x="155.6" y="95.1">813 32</text>
<text x="2.9" y="100.8">E</text>
<text x="426.8" y="100.8">E</text>
<text x="133" y="107.2">645</text>
<text x="140.4" y="105.8">25</text>
<text x="144.6" y="104">3</text>
<text x="144.6" y="107.2">8</text>
<text x="41.1" y="116.5">30</text>
<text x="46.3" y="116.5">1</text>
<text x="48.7" y="118">16</text>
<text x="49.6" y="114.7">3</text>
<text x="88.2" y="118">65</text>
<text x="93.8" y="116.5">2</text>
<text x="96.3" y="118">16</text>
<text x="97.2" y="114.7">9</text>
<text x="89.3" y="124.9">6</text>
<text x="94.2" y="123.1">1</text>
<text x="99.1" y="124.9">x 30°</text>
<text x="196.3" y="120.5">26</text>
<text x="201.4" y="120.5">1</text>
<text x="94.2" y="126.4">4</text>
<text x="41.1" y="137">30</text>
<text x="46.3" y="137">1</text>
<text x="49.6" y="135.2">3</text>
<text x="269.7" y="133.8">56</text>
<text x="274.9" y="133.8">2</text>
<text x="277.3" y="135.3">16</text>
<text x="278.2" y="132">3</text>
<text x="2.8" y="140.7">D</text>
<text x="30.5" y="142.4">7</text>
<text x="48.7" y="138.5">16</text>
<text x="343" y="141">113</text>
<text x="349.9" y="141">4</text>
<text x="352.4" y="142.4">16</text>
<text x="353.3" y="139.2">7</text>
<text x="426.7" y="140.7">D</text>
<text x="22.1" y="144.2">87</text>
<text x="27.2" y="144.2">3</text>
<text x="29.7" y="145.6">16</text>
<text x="271.2" y="149.1">25°</text>
<text x="309.5" y="146">13</text>
<text x="315.3" y="144.2">1</text>
<text x="315.3" y="147.4">2</text>
<text x="71.6" y="161">2X 45°</text>
<text x="27.9" y="165.7">10</text>
<text x="34.5" y="167.2">8</text>
<text x="34.5" y="163.9">3</text>
<text x="39.4" y="165.7">x 45°</text>
<text x="111.6" y="164.8">10X R10</text>
<text x="126.2" y="163">3</text>
<text x="126.2" y="166.3">8</text>
<text x="150" y="166.3">32</text>
<text x="155.7" y="164.8">1</text>
<text x="158.1" y="163">1</text>
<text x="158.1" y="166.3">4</text>
<text x="278" y="166.2">13</text>
<text x="343.9" y="166.1">40</text>
<text x="349.1" y="166.1">1</text>
<text x="351.5" y="167.6">16</text>
<text x="352.4" y="164.3">9</text>
<text x="272.2" y="168">21</text>
<text x="278" y="169.5">16</text>
<text x="78.3" y="178.7">3</text>
<text x="169.6" y="178.7">3</text>
<text x="2.8" y="180.6">C</text>
<text x="68.4" y="181.9">121</text>
<text x="75.8" y="180.5">4</text>
<text x="78.3" y="181.9">4</text>
<text x="158.5" y="180.5">603</text>
<text x="165.4" y="180.5">23</text>
<text x="169.6" y="181.9">4</text>
<text x="426.7" y="180.6">C</text>
<text x="2.9" y="220.5">B</text>
<text x="426.8" y="220.5">B</text>
<text x="2.9" y="260.5">A</text>
<text x="426.8" y="260.5">A</text>
<text x="17.8" y="276.4">11</text>
<text x="57.1" y="276.4">10</text>
<text x="97.2" y="276.4">9</text>
<text x="136.5" y="276.4">8</text>
<text x="254.3" y="276.4">5</text>
<text x="293.5" y="276.4">4</text>
<text x="332.8" y="276.4">3</text>
<text x="372" y="276.4">2</text>
<text x="411.3" y="276.4">1</text>
</g>
<g font-size="2.8">
<text x="257.5" y="9.2">ITEM</text>
<text x="268.4" y="9.2">QTY</text>
<text x="301.4" y="9.2">DESCRIPTION</text>
<text x="363.6" y="9.2">MATERIAL</text>
<text x="398" y="9.2">CANRIG PART No.</text>
<text x="260.1" y="12.7">1</text>
<text x="270.6" y="12.7">1</text>
<text x="276.1" y="12.7">PLATE, 813 X 87 X 40</text>
<text x="353.2" y="12.7">A36/S275JR/SA 516 GR.70</text>
<text x="361.8" y="249.1">DO NOT SCALE</text>
<text x="365.7" y="251.9">DRAWING</text>
<text x="368.6" y="262.7">FLOOR, WIDE HANGER, PC4100</text>
</g>
<text font-size="2.8" fill="#191924" x="358.5" y="257.2">SHEET SIZE</text>
<g font-size="2.5">
<text x="364.8" y="231.1">SHEET 1 OF 1</text>
<text x="322.5" y="244.7">ITC</text>
<text x="341.6" y="244.7">2017/12/20</text>
<text x="204.7" y="250.8">CONFIDENTIAL AND</text>
<text x="322.5" y="250.3">Travis Burke</text>
<text x="322.5" y="247.5">ITC</text>
<text x="341.6" y="247.5">2017/12/20</text>
<text x="347.3" y="250.3">-</text>
<text x="203.7" y="255.7">USE, REPRODUCTION</text>
<text x="204.4" y="253.2">PROPRIETARY. THE</text>
<text x="322.5" y="253.1">T.Burke</text>
<text x="341.4" y="253.1">2019-01-17</text>
<text x="341.4" y="255.9">2019-09-09</text>
<text x="204.7" y="263.1">W</text>
<text x="205.7" y="258.2">OR DISTRIBUTION</text>
<text x="206.5" y="260.6">W</text>
<text x="206.8" y="263.1">RITTEN CONSENT</text>
<text x="208.5" y="260.6">ITHOUT PRIOR</text>
<text x="322.5" y="261.4">K.Bala</text>
<text x="341.4" y="261.4">2019-08-28</text>
<text x="204.5" y="265.6">IS PROHIBITED. ALL</text>
<text x="204.6" y="268.1">RIGHTS RESERVED.</text>
<text x="322.5" y="264.2">K.Bala</text>
<text x="322.5" y="267">D.Pham</text>
<text x="322.5" y="269.7">T.Burke</text>
<text x="341.4" y="264.2">2019-08-28</text>
<text x="341.4" y="267">2019-09-05</text>
<text x="341.4" y="269.7">2019-09-05</text>
<text x="341.4" y="272.5">2019-09-09</text>
<text x="356.3" y="272.5">17Kg [ 37.4lbs]</text>
<text x="385.6" y="272.6">1:2</text>
<text x="391" y="271">DT34386</text>
<text x="421" y="271">A</text>
</g>
<g font-size="2.5" fill="#191924">
<text x="306.8" y="244.7">MODELED</text>
<text x="322.5" y="242">INITIAL DESIGN</text>
<text x="306.8" y="247.5">DRAWN</text>
<text x="306.8" y="250.3">CHECKED</text>
<text x="306.8" y="255.9">RELEASE DATE</text>
<text x="306.8" y="253.1">APPROVED</text>
<text x="306.8" y="261.4">MODELED</text>
<text x="325.8" y="258.6">REVISION</text>
<text x="306.8" y="269.7">APPROVED</text>
<text x="306.8" y="267">CHECKED</text>
<text x="306.8" y="264.2">DRAWN</text>
<text x="356.3" y="269.7">EST. WEIGHT</text>
<text x="380.2" y="269.7">SCALE</text>
<text x="306.8" y="272.5">REVISION RELEASE DATE</text>
</g>
<text font-size="2.3" fill="#191924" x="203.9" y="243.3">WELDING PROCEDURE AS PER CANRIG SPECIFICATION - ENG 704, UNLESS NOTED OTHERWISE</text>
<text font-size="2.1" x="358" y="234.2">THIRD ANGLE PROJECTION</text>
<text font-size="2.1" fill="#191924" x="415.4" y="271">REV</text>
<text font-size="1.8" fill="#191924" x="230.1" y="248.7">UNLESS OTHERWISE SPECIFIED</text>
<g font-size="1.8">
<text x="99.4" y="265.4">A</text>
<text x="137.4" y="265.4">PRODUCTION RELEASE</text>
<text x="98.2" y="270.9">REV</text>
<text x="137.1" y="270.9">REVISION DESCRIPTION</text>
<text x="195.8" y="270.9">ECN</text>
</g>
<g font-size="1.7" fill="#191924">
<text x="262.7" y="250.5">FABRICATING [IMPERIAL] FABRICATING [METRIC]</text>
<text x="263.9" y="248.3">TOLERANCE - UNLESS OTHERWISE SPECIFIED</text>
<text x="263.1" y="252.7">0 to 24&quot;</text>
<text x="263.1" y="254.8">24&quot; to 60&quot;</text>
<text x="263.1" y="256.8">60 to 120&quot;</text>
<text x="277.7" y="252.7">± 1/16&quot;</text>
<text x="277.7" y="254.8">± 1/8&quot;</text>
<text x="277.7" y="256.8">± 3/16&quot;</text>
<text x="285.1" y="256.8">1525 TO 3048</text>
<text x="285.1" y="254.8">610 TO 1525</text>
<text x="285.1" y="252.7">0 TO 610 mm</text>
<text x="298.8" y="254.8">± 3 mm</text>
<text x="298.8" y="252.7">± 1 mm</text>
<text x="298.8" y="256.8">± 5 mm</text>
<text x="262.6" y="262.9">MACHINING [IMPERIAL]</text>
<text x="263.1" y="258.8">120&quot; to 280&quot;</text>
<text x="263.1" y="260.7">280&quot; &amp; OVER</text>
<text x="277.7" y="260.7">± 1/2&quot;</text>
<text x="277.7" y="258.8">± 1/4&quot;</text>
<text x="285.1" y="262.8">MACHINING [METRIC]</text>
<text x="285.1" y="258.8">3048 TO 7112</text>
<text x="285.1" y="260.7">7112 &amp; OVER</text>
<text x="298.8" y="258.8">± 7 mm</text>
<text x="298.8" y="260.7">± 13 mm</text>
<text x="263.2" y="265.1">DECIMAL .x</text>
<text x="272" y="268.9">.xxx ± .005&quot;</text>
<text x="272" y="267">.xx</text>
<text x="276" y="265.1">± .030&quot;</text>
<text x="276" y="267">± .015&quot;</text>
<text x="285.1" y="265.1">DECIMAL</text>
<text x="294.7" y="265.1">x.</text>
<text x="294.7" y="268.9">x.xx ± .13 mm</text>
<text x="294.7" y="267">x.x</text>
<text x="298.8" y="267">± .40 mm</text>
<text x="298.8" y="265.1">± .8 mm</text>
<text x="263.2" y="270.9">ANGULAR</text>
<text x="274.5" y="270.9">MACHINING ± 1°</text>
<text x="290.3" y="270.9">FABRICATION ± 2°</text>
</g>
<g font-size="1.6" fill="#191924">
<text x="227.7" y="251.1">INTERPRET DRAWING PER ASME Y14.5-1994</text>
<text x="227.7" y="252.6">INTERPRET CASTINGS AND FORGINGS</text>
<text x="227.7" y="254.2">PER ASME Y14.8-1996</text>
<text x="227.7" y="257.3">REMOVE SHARP CORNERS AND BURRS</text>
<text x="230.4" y="258.8">RUN OUT</text>
<text x="230.4" y="260.4">STRAIGHTNESS</text>
<text x="230.4" y="261.9">PERPENDICULARITY</text>
<text x="230.5" y="263.5">PARALLELISM</text>
<text x="247.9" y="258.6">.003</text>
<text x="247.9" y="260.2">.005 IN 5 INCHES</text>
<text x="247.9" y="261.7">.010 IN 5 INCHES</text>
<text x="247.9" y="263.3">.010 IN 5 INCHES</text>
<text x="227.7" y="268.9">MACHINED SURFACES</text>
<text x="230.5" y="265">FLATNESS</text>
<text x="247.2" y="266.7">125</text>
<text x="247.9" y="264.8">.010 or as Shown</text>
<text x="227.7" y="270.5">MIN. RADIUS UNLESS SHOWN = 0.03 MAX.</text>
</g>
</svg>
